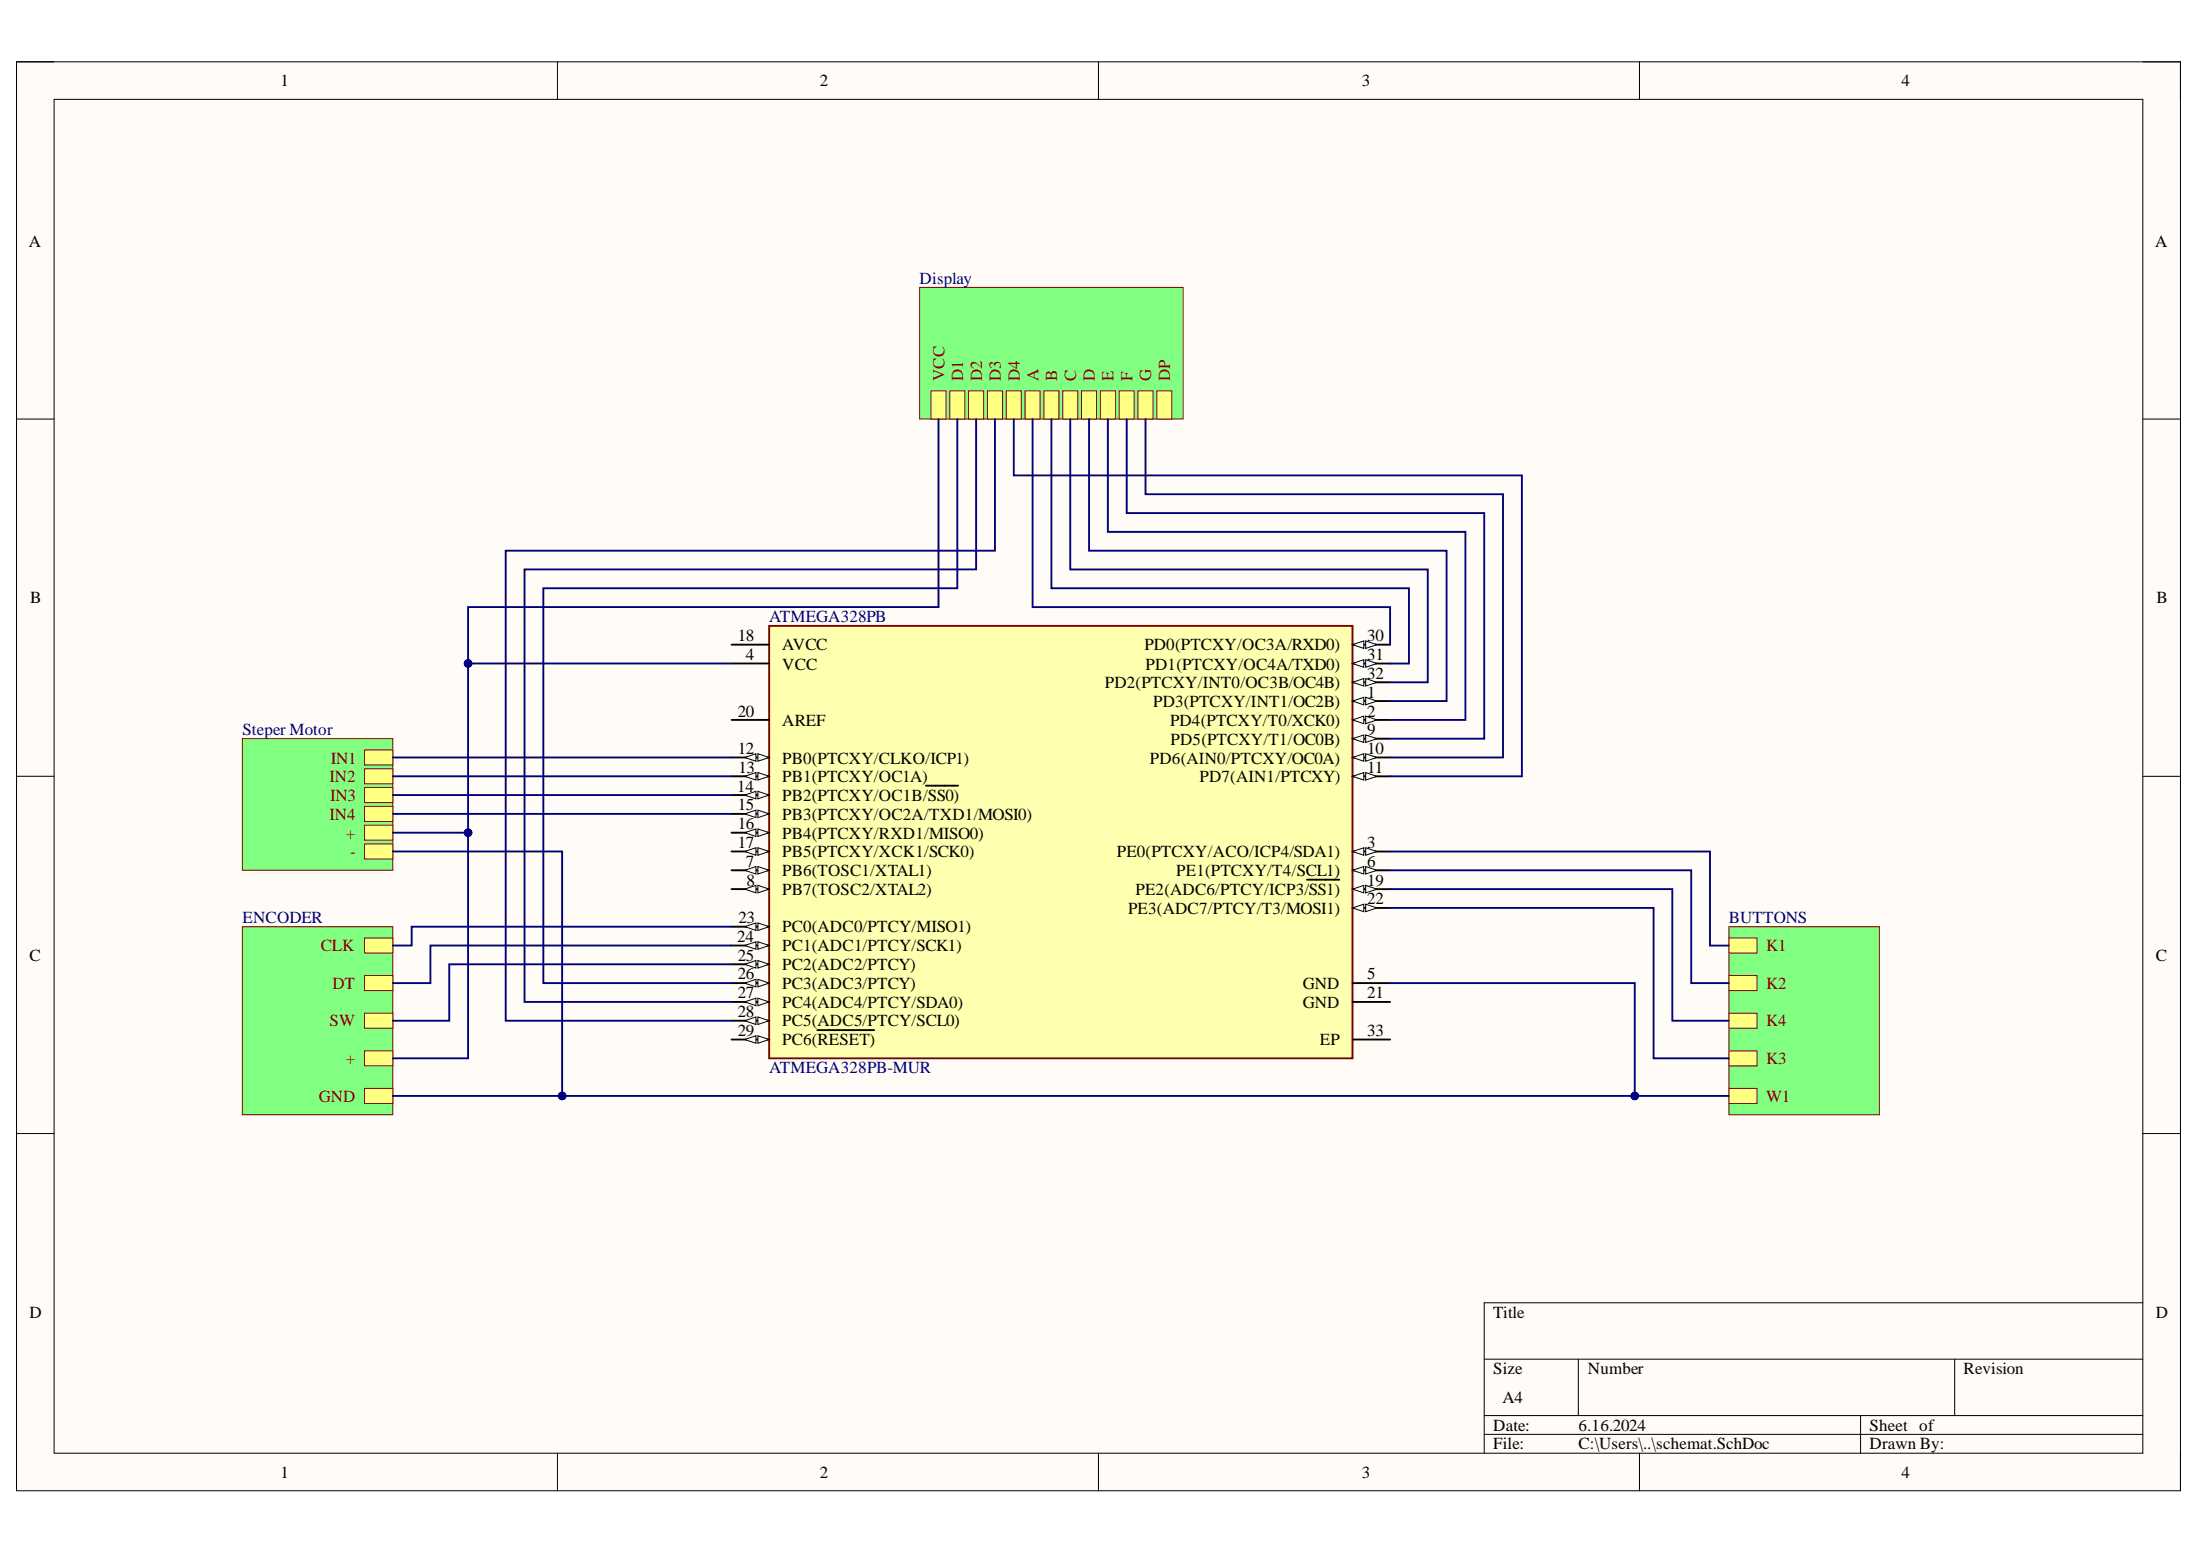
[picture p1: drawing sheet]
<svg xmlns="http://www.w3.org/2000/svg" width="297mm" height="210mm" viewBox="0 0 297 210" stroke-linecap="round" stroke-linejoin="round" font-family="sans-serif">
<path d="M2.2 8.3h292.2v192.9h-292.2z" fill-rule="evenodd" fill="#fffcf8"/>
<path d="M2.2 8.3h292.2v192.9h-292.2z" fill="none" stroke="#000" stroke-width=".14"/>
<path d="M7.3 13.4h282v182.8h-282z" fill-rule="evenodd" fill="#fffcf8"/>
<g fill="none" stroke="#000" stroke-width=".14">
<path d="M2.2 8.3h5.1M7.3 13.4h282v182.8h-282zM75.3 8.3v5.1M148.3 8.3v5.1M221.4 8.3v5.1M289.3 8.3h5.1v5.1M2.2 56.6h5.1M289.3 56.6h5.1M2.2 104.8h5.1M289.3 104.8h5.1M2.2 153h5.1M289.3 153h5.1"/>
<path d="M289.3 175.9h-88.9v20.3M75.3 196.2v5M148.3 196.2v5M200.4 183.5h88.9M200.4 191.1h88.9M200.4 193.6h88.9M213.1 183.5v7.6M221.4 196.2v5M251.2 191.1v5.1M263.9 183.5v7.6M294.4 196.2v5"/>
</g>
<path d="M103.8 84.5h78.8v58.4h-78.8z" fill-rule="evenodd" fill="#ffffb0"/>
<path d="M103.8 84.5h78.8v58.4h-78.8z" fill="none" stroke="#800000" stroke-width=".25"/>
<path d="M98.8 97.2h5M98.8 87h5M98.8 102.2h5" fill="none" stroke="#000" stroke-width=".25"/>
<path d="M102.3 101.7l1.5 .5-1.5 .6z" fill="#f8fcff"/>
<path d="M102.3 101.7l1.5 .5-1.5 .6z" fill="none" stroke="#000" stroke-width=".14"/>
<path d="M100.5 102.2l1.6-.5v1.1z" fill="#f8fcff"/>
<path d="M100.5 102.2l1.6-.5v1.1z" fill="none" stroke="#000" stroke-width=".14"/>
<path d="M98.8 104.8h5" fill="none" stroke="#000" stroke-width=".25"/>
<path d="M102.3 104.3l1.5 .5-1.5 .5z" fill="#f8fcff"/>
<path d="M102.3 104.3l1.5 .5-1.5 .5z" fill="none" stroke="#000" stroke-width=".14"/>
<path d="M100.5 104.8l1.6-.5v1z" fill="#f8fcff"/>
<path d="M100.5 104.8l1.6-.5v1z" fill="none" stroke="#000" stroke-width=".14"/>
<path d="M98.8 107.3h5" fill="none" stroke="#000" stroke-width=".25"/>
<path d="M102.3 106.8l1.5 .5-1.5 .5z" fill="#f8fcff"/>
<path d="M102.3 106.8l1.5 .5-1.5 .5z" fill="none" stroke="#000" stroke-width=".14"/>
<path d="M100.5 107.3l1.6-.5v1z" fill="#f8fcff"/>
<path d="M100.5 107.3l1.6-.5v1z" fill="none" stroke="#000" stroke-width=".14"/>
<path d="M98.8 109.9h5M125 106.1h4.4" fill="none" stroke="#000" stroke-width=".25"/>
<path d="M102.3 109.4l1.5 .5-1.5 .5z" fill="#f8fcff"/>
<path d="M102.3 109.4l1.5 .5-1.5 .5z" fill="none" stroke="#000" stroke-width=".14"/>
<path d="M100.5 109.9l1.6-.5v1z" fill="#f8fcff"/>
<path d="M100.5 109.9l1.6-.5v1z" fill="none" stroke="#000" stroke-width=".14"/>
<path d="M98.8 112.4h5" fill="none" stroke="#000" stroke-width=".25"/>
<path d="M102.3 111.9l1.5 .5-1.5 .5z" fill="#f8fcff"/>
<path d="M102.3 111.9l1.5 .5-1.5 .5z" fill="none" stroke="#000" stroke-width=".14"/>
<path d="M100.5 112.4l1.6-.5v1z" fill="#f8fcff"/>
<path d="M100.5 112.4l1.6-.5v1z" fill="none" stroke="#000" stroke-width=".14"/>
<path d="M98.8 114.9h5" fill="none" stroke="#000" stroke-width=".25"/>
<path d="M102.3 114.4l1.5 .5-1.5 .5z" fill="#f8fcff"/>
<path d="M102.3 114.4l1.5 .5-1.5 .5z" fill="none" stroke="#000" stroke-width=".14"/>
<path d="M100.5 114.9l1.6-.5v1z" fill="#f8fcff"/>
<path d="M100.5 114.9l1.6-.5v1z" fill="none" stroke="#000" stroke-width=".14"/>
<path d="M98.8 117.5h5" fill="none" stroke="#000" stroke-width=".25"/>
<path d="M102.3 117l1.5 .5-1.5 .5z" fill="#f8fcff"/>
<path d="M102.3 117l1.5 .5-1.5 .5z" fill="none" stroke="#000" stroke-width=".14"/>
<path d="M100.5 117.5l1.6-.5v1z" fill="#f8fcff"/>
<path d="M100.5 117.5l1.6-.5v1z" fill="none" stroke="#000" stroke-width=".14"/>
<path d="M98.8 120h5" fill="none" stroke="#000" stroke-width=".25"/>
<path d="M102.3 119.5l1.5 .5-1.5 .5z" fill="#f8fcff"/>
<path d="M102.3 119.5l1.5 .5-1.5 .5z" fill="none" stroke="#000" stroke-width=".14"/>
<path d="M100.5 120l1.6-.5v1z" fill="#f8fcff"/>
<path d="M100.5 120l1.6-.5v1z" fill="none" stroke="#000" stroke-width=".14"/>
<path d="M98.8 125.1h5" fill="none" stroke="#000" stroke-width=".25"/>
<path d="M102.3 124.6l1.5 .5-1.5 .5z" fill="#f8fcff"/>
<path d="M102.3 124.6l1.5 .5-1.5 .5z" fill="none" stroke="#000" stroke-width=".14"/>
<path d="M100.5 125.1l1.6-.5v1z" fill="#f8fcff"/>
<path d="M100.5 125.1l1.6-.5v1z" fill="none" stroke="#000" stroke-width=".14"/>
<path d="M98.8 127.6h5" fill="none" stroke="#000" stroke-width=".25"/>
<path d="M102.3 127.1l1.5 .5-1.5 .5z" fill="#f8fcff"/>
<path d="M102.3 127.1l1.5 .5-1.5 .5z" fill="none" stroke="#000" stroke-width=".14"/>
<path d="M100.5 127.6l1.6-.5v1z" fill="#f8fcff"/>
<path d="M100.5 127.6l1.6-.5v1z" fill="none" stroke="#000" stroke-width=".14"/>
<path d="M98.8 130.2h5" fill="none" stroke="#000" stroke-width=".25"/>
<path d="M102.3 129.7l1.5 .5-1.5 .5z" fill="#f8fcff"/>
<path d="M102.3 129.7l1.5 .5-1.5 .5z" fill="none" stroke="#000" stroke-width=".14"/>
<path d="M100.5 130.2l1.6-.5v1z" fill="#f8fcff"/>
<path d="M100.5 130.2l1.6-.5v1z" fill="none" stroke="#000" stroke-width=".14"/>
<path d="M98.8 132.7h5" fill="none" stroke="#000" stroke-width=".25"/>
<path d="M102.3 132.2l1.5 .5-1.5 .5z" fill="#f8fcff"/>
<path d="M102.3 132.2l1.5 .5-1.5 .5z" fill="none" stroke="#000" stroke-width=".14"/>
<path d="M100.5 132.7l1.6-.5v1z" fill="#f8fcff"/>
<path d="M100.5 132.7l1.6-.5v1z" fill="none" stroke="#000" stroke-width=".14"/>
<path d="M98.8 135.2h5" fill="none" stroke="#000" stroke-width=".25"/>
<path d="M102.3 134.7l1.5 .5-1.5 .6z" fill="#f8fcff"/>
<path d="M102.3 134.7l1.5 .5-1.5 .6z" fill="none" stroke="#000" stroke-width=".14"/>
<path d="M100.5 135.2l1.6-.5v1.1z" fill="#f8fcff"/>
<path d="M100.5 135.2l1.6-.5v1.1z" fill="none" stroke="#000" stroke-width=".14"/>
<path d="M98.8 137.8h5" fill="none" stroke="#000" stroke-width=".25"/>
<path d="M102.3 137.3l1.5 .5-1.5 .5z" fill="#f8fcff"/>
<path d="M102.3 137.3l1.5 .5-1.5 .5z" fill="none" stroke="#000" stroke-width=".14"/>
<path d="M100.5 137.8l1.6-.5v1z" fill="#f8fcff"/>
<path d="M100.5 137.8l1.6-.5v1z" fill="none" stroke="#000" stroke-width=".14"/>
<path d="M98.8 140.3h5" fill="none" stroke="#000" stroke-width=".25"/>
<path d="M102.3 139.8l1.5 .5-1.5 .5z" fill="#f8fcff"/>
<path d="M102.3 139.8l1.5 .5-1.5 .5z" fill="none" stroke="#000" stroke-width=".14"/>
<path d="M100.5 140.3l1.6-.5v1z" fill="#f8fcff"/>
<path d="M100.5 140.3l1.6-.5v1z" fill="none" stroke="#000" stroke-width=".14"/>
<path d="M98.8 89.6h5M182.6 87h5.1M110.3 139.1h7.7M182.6 132.7h5.1M182.6 135.3h5.1M182.6 140.3h5.1" fill="none" stroke="#000" stroke-width=".25"/>
<path d="M182.6 87l1.5-.5v1z" fill="#f8fcff"/>
<path d="M182.6 87l1.5-.5v1z" fill="none" stroke="#000" stroke-width=".14"/>
<path d="M184.4 86.5l1.5 .5-1.5 .5z" fill="#f8fcff"/>
<path d="M184.4 86.5l1.5 .5-1.5 .5z" fill="none" stroke="#000" stroke-width=".14"/>
<path d="M182.6 89.6h5.1" fill="none" stroke="#000" stroke-width=".25"/>
<path d="M182.6 89.6l1.5-.6v1.1z" fill="#f8fcff"/>
<path d="M182.6 89.6l1.5-.6v1.1z" fill="none" stroke="#000" stroke-width=".14"/>
<path d="M184.4 89l1.5 .6-1.5 .5z" fill="#f8fcff"/>
<path d="M184.4 89l1.5 .6-1.5 .5z" fill="none" stroke="#000" stroke-width=".14"/>
<path d="M182.6 92.1h5.1" fill="none" stroke="#000" stroke-width=".25"/>
<path d="M182.6 92.1l1.5-.5v1z" fill="#f8fcff"/>
<path d="M182.6 92.1l1.5-.5v1z" fill="none" stroke="#000" stroke-width=".14"/>
<path d="M184.4 91.6l1.5 .5-1.5 .5z" fill="#f8fcff"/>
<path d="M184.4 91.6l1.5 .5-1.5 .5z" fill="none" stroke="#000" stroke-width=".14"/>
<path d="M182.6 94.6h5.1" fill="none" stroke="#000" stroke-width=".25"/>
<path d="M182.6 94.6l1.5-.5v1z" fill="#f8fcff"/>
<path d="M182.6 94.6l1.5-.5v1z" fill="none" stroke="#000" stroke-width=".14"/>
<path d="M184.4 94.1l1.5 .5-1.5 .5z" fill="#f8fcff"/>
<path d="M184.4 94.1l1.5 .5-1.5 .5z" fill="none" stroke="#000" stroke-width=".14"/>
<path d="M182.6 97.2h5.1" fill="none" stroke="#000" stroke-width=".25"/>
<path d="M182.6 97.2l1.5-.5v1z" fill="#f8fcff"/>
<path d="M182.6 97.2l1.5-.5v1z" fill="none" stroke="#000" stroke-width=".14"/>
<path d="M184.4 96.7l1.5 .5-1.5 .5z" fill="#f8fcff"/>
<path d="M184.4 96.7l1.5 .5-1.5 .5z" fill="none" stroke="#000" stroke-width=".14"/>
<path d="M182.6 99.7h5.1" fill="none" stroke="#000" stroke-width=".25"/>
<path d="M182.6 99.7l1.5-.5v1z" fill="#f8fcff"/>
<path d="M182.6 99.7l1.5-.5v1z" fill="none" stroke="#000" stroke-width=".14"/>
<path d="M184.4 99.2l1.5 .5-1.5 .5z" fill="#f8fcff"/>
<path d="M184.4 99.2l1.5 .5-1.5 .5z" fill="none" stroke="#000" stroke-width=".14"/>
<path d="M182.6 102.2h5.1" fill="none" stroke="#000" stroke-width=".25"/>
<path d="M182.6 102.2l1.5-.5v1.1z" fill="#f8fcff"/>
<path d="M182.6 102.2l1.5-.5v1.1z" fill="none" stroke="#000" stroke-width=".14"/>
<path d="M184.4 101.7l1.5 .5-1.5 .6z" fill="#f8fcff"/>
<path d="M184.4 101.7l1.5 .5-1.5 .6z" fill="none" stroke="#000" stroke-width=".14"/>
<path d="M182.6 104.8h5.1" fill="none" stroke="#000" stroke-width=".25"/>
<path d="M182.6 104.8l1.5-.5v1z" fill="#f8fcff"/>
<path d="M182.6 104.8l1.5-.5v1z" fill="none" stroke="#000" stroke-width=".14"/>
<path d="M184.4 104.3l1.5 .5-1.5 .5z" fill="#f8fcff"/>
<path d="M184.4 104.3l1.5 .5-1.5 .5z" fill="none" stroke="#000" stroke-width=".14"/>
<path d="M182.6 114.9h5.1" fill="none" stroke="#000" stroke-width=".25"/>
<path d="M182.6 114.9l1.5-.5v1z" fill="#f8fcff"/>
<path d="M182.6 114.9l1.5-.5v1z" fill="none" stroke="#000" stroke-width=".14"/>
<path d="M184.4 114.4l1.5 .5-1.5 .5z" fill="#f8fcff"/>
<path d="M184.4 114.4l1.5 .5-1.5 .5z" fill="none" stroke="#000" stroke-width=".14"/>
<path d="M182.6 117.5h5.1" fill="none" stroke="#000" stroke-width=".25"/>
<path d="M182.6 117.5l1.5-.5v1z" fill="#f8fcff"/>
<path d="M182.6 117.5l1.5-.5v1z" fill="none" stroke="#000" stroke-width=".14"/>
<path d="M184.4 117l1.5 .5-1.5 .5z" fill="#f8fcff"/>
<path d="M184.4 117l1.5 .5-1.5 .5z" fill="none" stroke="#000" stroke-width=".14"/>
<path d="M182.6 120h5.1" fill="none" stroke="#000" stroke-width=".25"/>
<path d="M182.6 120l1.5-.5v1z" fill="#f8fcff"/>
<path d="M182.6 120l1.5-.5v1z" fill="none" stroke="#000" stroke-width=".14"/>
<path d="M184.4 119.5l1.5 .5-1.5 .5z" fill="#f8fcff"/>
<path d="M184.4 119.5l1.5 .5-1.5 .5z" fill="none" stroke="#000" stroke-width=".14"/>
<path d="M176.5 118.7h4.3M182.6 122.6h5.1" fill="none" stroke="#000" stroke-width=".25"/>
<path d="M182.6 122.6l1.5-.6v1.1z" fill="#f8fcff"/>
<path d="M182.6 122.6l1.5-.6v1.1z" fill="none" stroke="#000" stroke-width=".14"/>
<path d="M184.4 122l1.5 .6-1.5 .5z" fill="#f8fcff"/>
<path d="M184.4 122l1.5 .6-1.5 .5z" fill="none" stroke="#000" stroke-width=".14"/>
<path d="M32.7 125.1h20.3v25.4h-20.3z" fill-rule="evenodd" fill="#80ff80"/>
<path d="M32.7 125.1h20.3v25.4h-20.3z" fill="none" stroke="#800000" stroke-width=".14"/>
<path d="M49.2 126.6h3.8v2h-3.8z" fill-rule="evenodd" fill="#ffff80"/>
<path d="M49.2 126.6h3.8v2h-3.8z" fill="none" stroke="#800000" stroke-width=".14"/>
<path d="M49.2 131.7h3.8v2h-3.8z" fill-rule="evenodd" fill="#ffff80"/>
<path d="M49.2 131.7h3.8v2h-3.8z" fill="none" stroke="#800000" stroke-width=".14"/>
<path d="M49.2 136.8h3.8v2h-3.8z" fill-rule="evenodd" fill="#ffff80"/>
<path d="M49.2 136.8h3.8v2h-3.8z" fill="none" stroke="#800000" stroke-width=".14"/>
<path d="M49.2 141.8h3.8v2.1h-3.8z" fill-rule="evenodd" fill="#ffff80"/>
<path d="M49.2 141.8h3.8v2.1h-3.8z" fill="none" stroke="#800000" stroke-width=".14"/>
<path d="M49.2 146.9h3.8v2h-3.8z" fill-rule="evenodd" fill="#ffff80"/>
<path d="M49.2 146.9h3.8v2h-3.8z" fill="none" stroke="#800000" stroke-width=".14"/>
<path d="M233.4 125.1h20.3v25.4h-20.3z" fill-rule="evenodd" fill="#80ff80"/>
<path d="M233.4 125.1h20.3v25.4h-20.3z" fill="none" stroke="#800000" stroke-width=".14"/>
<path d="M233.4 136.8h3.8v2h-3.8z" fill-rule="evenodd" fill="#ffff80"/>
<path d="M233.4 136.8h3.8v2h-3.8z" fill="none" stroke="#800000" stroke-width=".14"/>
<path d="M233.4 141.9h3.8v2h-3.8z" fill-rule="evenodd" fill="#ffff80"/>
<path d="M233.4 141.9h3.8v2h-3.8z" fill="none" stroke="#800000" stroke-width=".14"/>
<path d="M233.4 131.7h3.8v2h-3.8z" fill-rule="evenodd" fill="#ffff80"/>
<path d="M233.4 131.7h3.8v2h-3.8z" fill="none" stroke="#800000" stroke-width=".14"/>
<path d="M233.4 126.6h3.8v2.1h-3.8z" fill-rule="evenodd" fill="#ffff80"/>
<path d="M233.4 126.6h3.8v2.1h-3.8z" fill="none" stroke="#800000" stroke-width=".14"/>
<path d="M233.4 146.9h3.8v2h-3.8z" fill-rule="evenodd" fill="#ffff80"/>
<path d="M233.4 146.9h3.8v2h-3.8z" fill="none" stroke="#800000" stroke-width=".14"/>
<path d="M124.2 38.8h35.5v17.8h-35.5z" fill-rule="evenodd" fill="#80ff80"/>
<path d="M124.2 38.8h35.5v17.8h-35.5z" fill="none" stroke="#800000" stroke-width=".14"/>
<path d="M125.7 52.8h2v3.8h-2z" fill-rule="evenodd" fill="#ffff80"/>
<path d="M125.7 52.8h2v3.8h-2z" fill="none" stroke="#800000" stroke-width=".14"/>
<path d="M128.2 52.8h2.1v3.8h-2.1z" fill-rule="evenodd" fill="#ffff80"/>
<path d="M128.2 52.8h2.1v3.8h-2.1z" fill="none" stroke="#800000" stroke-width=".14"/>
<path d="M130.8 52.8h2v3.8h-2z" fill-rule="evenodd" fill="#ffff80"/>
<path d="M130.8 52.8h2v3.8h-2z" fill="none" stroke="#800000" stroke-width=".14"/>
<path d="M133.3 52.8h2.1v3.8h-2.1z" fill-rule="evenodd" fill="#ffff80"/>
<path d="M133.3 52.8h2.1v3.8h-2.1z" fill="none" stroke="#800000" stroke-width=".14"/>
<path d="M135.9 52.8h2v3.8h-2z" fill-rule="evenodd" fill="#ffff80"/>
<path d="M135.9 52.8h2v3.8h-2z" fill="none" stroke="#800000" stroke-width=".14"/>
<path d="M138.4 52.8h2v3.8h-2z" fill-rule="evenodd" fill="#ffff80"/>
<path d="M138.4 52.8h2v3.8h-2z" fill="none" stroke="#800000" stroke-width=".14"/>
<path d="M140.9 52.8h2.1v3.8h-2.1z" fill-rule="evenodd" fill="#ffff80"/>
<path d="M140.9 52.8h2.1v3.8h-2.1z" fill="none" stroke="#800000" stroke-width=".14"/>
<path d="M143.5 52.8h2v3.8h-2z" fill-rule="evenodd" fill="#ffff80"/>
<path d="M143.5 52.8h2v3.8h-2z" fill="none" stroke="#800000" stroke-width=".14"/>
<path d="M146 52.8h2.1v3.8h-2.1z" fill-rule="evenodd" fill="#ffff80"/>
<path d="M146 52.8h2.1v3.8h-2.1z" fill="none" stroke="#800000" stroke-width=".14"/>
<path d="M148.6 52.8h2v3.8h-2z" fill-rule="evenodd" fill="#ffff80"/>
<path d="M148.6 52.8h2v3.8h-2z" fill="none" stroke="#800000" stroke-width=".14"/>
<path d="M151.1 52.8h2v3.8h-2z" fill-rule="evenodd" fill="#ffff80"/>
<path d="M151.1 52.8h2v3.8h-2z" fill="none" stroke="#800000" stroke-width=".14"/>
<path d="M153.6 52.8h2.1v3.8h-2.1z" fill-rule="evenodd" fill="#ffff80"/>
<path d="M153.6 52.8h2.1v3.8h-2.1z" fill="none" stroke="#800000" stroke-width=".14"/>
<path d="M156.2 52.8h2v3.8h-2z" fill-rule="evenodd" fill="#ffff80"/>
<path d="M156.2 52.8h2v3.8h-2z" fill="none" stroke="#800000" stroke-width=".14"/>
<path d="M32.7 99.7h20.3v17.8h-20.3z" fill-rule="evenodd" fill="#80ff80"/>
<path d="M32.7 99.7h20.3v17.8h-20.3z" fill="none" stroke="#800000" stroke-width=".14"/>
<path d="M49.2 101.2h3.8v2.1h-3.8z" fill-rule="evenodd" fill="#ffff80"/>
<path d="M49.2 101.2h3.8v2.1h-3.8z" fill="none" stroke="#800000" stroke-width=".14"/>
<path d="M49.2 103.8h3.8v2h-3.8z" fill-rule="evenodd" fill="#ffff80"/>
<path d="M49.2 103.8h3.8v2h-3.8z" fill="none" stroke="#800000" stroke-width=".14"/>
<path d="M49.2 106.3h3.8v2h-3.8z" fill-rule="evenodd" fill="#ffff80"/>
<path d="M49.2 106.3h3.8v2h-3.8z" fill="none" stroke="#800000" stroke-width=".14"/>
<path d="M49.2 108.8h3.8v2.1h-3.8z" fill-rule="evenodd" fill="#ffff80"/>
<path d="M49.2 108.8h3.8v2.1h-3.8z" fill="none" stroke="#800000" stroke-width=".14"/>
<path d="M49.2 111.4h3.8v2h-3.8z" fill-rule="evenodd" fill="#ffff80"/>
<path d="M49.2 111.4h3.8v2h-3.8z" fill="none" stroke="#800000" stroke-width=".14"/>
<path d="M49.2 113.9h3.8v2.1h-3.8z" fill-rule="evenodd" fill="#ffff80"/>
<path d="M49.2 113.9h3.8v2.1h-3.8z" fill="none" stroke="#800000" stroke-width=".14"/>
<path d="M187.7 114.9h43.2v12.7h2.5M187.7 117.5h40.6v15.2h5.1M187.7 120h38.1v17.8h7.6M187.7 122.6h35.6v20.3h10.1M187.7 132.7h33v15.2h12.7" fill="none" stroke="#000080" stroke-width=".25"/>
<circle cx="220.7" cy="147.9" r=".51" fill="#000080"/>
<circle cx="220.7" cy="147.9" r=".51" fill="none" stroke="#000080" stroke-width=".14"/>
<path d="M98.8 125.1h-43.2v2.5h-2.6M98.8 127.6h-40.7v5.1h-5.1M98.8 130.2h-38.1v7.6h-7.7M53 147.9h167.7" fill="none" stroke="#000080" stroke-width=".25"/>
<circle cx="75.9" cy="147.9" r=".51" fill="#000080"/>
<circle cx="75.9" cy="147.9" r=".51" fill="none" stroke="#000080" stroke-width=".14"/>
<circle cx="220.7" cy="147.9" r=".51" fill="#000080"/>
<circle cx="220.7" cy="147.9" r=".51" fill="none" stroke="#000080" stroke-width=".14"/>
<path d="M98.8 89.6h-35.6v53.3h-10.2" fill="none" stroke="#000080" stroke-width=".25"/>
<circle cx="63.2" cy="112.4" r=".51" fill="#000080"/>
<circle cx="63.2" cy="112.4" r=".51" fill="none" stroke="#000080" stroke-width=".14"/>
<circle cx="63.2" cy="89.6" r=".51" fill="#000080"/>
<circle cx="63.2" cy="89.6" r=".51" fill="none" stroke="#000080" stroke-width=".14"/>
<path d="M126.7 56.6v25.3h-63.5v7.7" fill="none" stroke="#000080" stroke-width=".25"/>
<circle cx="63.2" cy="89.6" r=".51" fill="#000080"/>
<circle cx="63.2" cy="89.6" r=".51" fill="none" stroke="#000080" stroke-width=".14"/>
<g fill="none" stroke="#000080" stroke-width=".25">
<path d="M129.3 56.6v22.8h-55.9v53.3h25.4M131.8 56.6v20.3h-61v58.3h28M134.3 56.6v17.7h-66v63.5h30.5M136.9 56.6v7.6h68.6v40.6h-17.8M139.4 56.6v25.4h48.3v5M142 56.6v22.8h48.2v10.2h-2.5M144.5 56.6v20.3h48.3v15.2h-5.1M147 56.6v17.7h48.3v20.3h-7.6M149.6 56.6v15.2h48.3v25.4h-10.2M152.1 56.6v12.7h48.3v30.4h-12.7M154.7 56.6v10.1h48.2v35.5h-15.2M53 102.2h45.8"/>
<path d="M53 104.8h45.8M53 107.3h45.8M53 109.9h45.8M53 112.4h10.2"/>
</g>
<circle cx="63.2" cy="112.4" r=".51" fill="#000080"/>
<circle cx="63.2" cy="112.4" r=".51" fill="none" stroke="#000080" stroke-width=".14"/>
<path d="M53 114.9h22.9v33" fill="none" stroke="#000080" stroke-width=".25"/>
<circle cx="75.9" cy="147.9" r=".51" fill="#000080"/>
<circle cx="75.9" cy="147.9" r=".51" fill="none" stroke="#000080" stroke-width=".14"/>
<g font-size="2.3">
<text x="37.9" y="11.6">1</text>
<text x="110.7" y="11.6">2</text>
<text x="183.9" y="11.6">3</text>
<text x="256.7" y="11.6">4</text>
<text x="3.9" y="33.3">A</text>
<text x="291" y="33.3">A</text>
<text x="4.1" y="81.4">B</text>
<text x="291.2" y="81.4">B</text>
<text x="99.6" y="86.5">18</text>
<text x="100.7" y="89.1">4</text>
<text x="105.6" y="87.8">AVCC</text>
<text x="154.5" y="87.8">PD0(PTCXY/OC3A/RXD0)</text>
<text x="184.6" y="86.5">30</text>
<text x="184.6" y="89.1">31</text>
<text x="105.6" y="90.4">VCC</text>
<text x="149.2" y="92.9">PD2(PTCXY/INT0/OC3B/OC4B)</text>
<text x="154.7" y="90.4">PD1(PTCXY/OC4A/TXD0)</text>
<text x="155.7" y="95.5">PD3(PTCXY/INT1/OC2B)</text>
<text x="184.6" y="91.7">32</text>
<text x="184.6" y="94.2">1</text>
<text x="99.6" y="96.7">20</text>
<text x="99.6" y="101.8">12</text>
<text x="105.6" y="98">AREF</text>
<text x="158" y="98">PD4(PTCXY/T0/XCK0)</text>
<text x="158.1" y="100.5">PD5(PTCXY/T1/OC0B)</text>
<text x="184.6" y="96.7">2</text>
<text x="184.6" y="99.3">9</text>
<text x="184.6" y="101.8">10</text>
<text x="99.5" y="106.9">14</text>
<text x="99.7" y="104.3">13</text>
<text x="105.6" y="103.1">PB0(PTCXY/CLKO/ICP1)</text>
<text x="105.6" y="105.6">PB1(PTCXY/OC1A)</text>
<text x="155.3" y="103.1">PD6(AIN0/PTCXY/OC0A)</text>
<text x="161.9" y="105.6">PD7(AIN1/PTCXY)</text>
<text x="184.6" y="104.3">11</text>
<text x="99.6" y="109.4">15</text>
<text x="99.6" y="111.9">16</text>
<text x="105.6" y="108.1">PB2(PTCXY/OC1B/SS0)</text>
<text x="105.6" y="110.7">PB3(PTCXY/OC2A/TXD1/MOSI0)</text>
<text x="105.6" y="113.2">PB4(PTCXY/RXD1/MISO0)</text>
<text x="99.6" y="114.5">17</text>
<text x="100.7" y="117">7</text>
<text x="100.8" y="119.5">8</text>
<text x="105.6" y="115.7">PB5(PTCXY/XCK1/SCK0)</text>
<text x="105.6" y="118.3">PB6(TOSC1/XTAL1)</text>
<text x="150.8" y="115.7">PE0(PTCXY/ACO/ICP4/SDA1)</text>
<text x="158.8" y="118.3">PE1(PTCXY/T4/SCL1)</text>
<text x="184.6" y="114.5">3</text>
<text x="184.6" y="117">6</text>
<text x="184.6" y="119.5">19</text>
<text x="99.7" y="124.6">23</text>
<text x="105.6" y="120.8">PB7(TOSC2/XTAL2)</text>
<text x="105.6" y="125.9">PC0(ADC0/PTCY/MISO1)</text>
<text x="152.3" y="123.3">PE3(ADC7/PTCY/T3/MOSI1)</text>
<text x="153.3" y="120.8">PE2(ADC6/PTCY/ICP3/SS1)</text>
<text x="184.6" y="122.1">22</text>
<text x="4" y="129.7">C</text>
<text x="99.5" y="127.1">24</text>
<text x="99.6" y="129.7">25</text>
<text x="105.6" y="128.4">PC1(ADC1/PTCY/SCK1)</text>
<text x="105.6" y="130.9">PC2(ADC2/PTCY)</text>
<text x="291.1" y="129.7">C</text>
<text x="99.6" y="132.2">26</text>
<text x="99.6" y="134.7">27</text>
<text x="99.6" y="137.3">28</text>
<text x="105.6" y="133.5">PC3(ADC3/PTCY)</text>
<text x="105.6" y="136">PC4(ADC4/PTCY/SDA0)</text>
<text x="175.9" y="133.5">GND</text>
<text x="175.9" y="136">GND</text>
<text x="184.6" y="132.2">5</text>
<text x="184.6" y="134.7">21</text>
<text x="99.6" y="139.8">29</text>
<text x="105.6" y="138.5">PC5(ADC5/PTCY/SCL0)</text>
<text x="105.6" y="141.1">PC6(RESET)</text>
<text x="178.2" y="141.1">EP</text>
<text x="184.6" y="139.8">33</text>
<text x="4" y="177.9">D</text>
<text x="201.6" y="177.9">Title</text>
<text x="291.1" y="177.9">D</text>
<text x="201.6" y="185.5">Size</text>
<text x="214.4" y="185.5">Number</text>
<text x="265.1" y="185.5">Revision</text>
<text x="202.9" y="189.3">A4</text>
<text x="201.6" y="193.1">Date:</text>
<text x="201.6" y="195.7">File:</text>
<text x="213.1" y="193.1">6.16.2024</text>
<text x="213.1" y="195.7">C:\Users\..\schemat.SchDoc</text>
<text x="252.4" y="193.1">Sheet of</text>
<text x="252.4" y="195.7">Drawn By:</text>
<text x="37.9" y="199.5">1</text>
<text x="110.7" y="199.5">2</text>
<text x="183.9" y="199.5">3</text>
<text x="256.7" y="199.5">4</text>
</g>
<g font-size="2.3" fill="#000080">
<text x="124.1" y="38.3">Display</text>
<text x="103.8" y="84">ATMEGA328PB</text>
<text x="32.7" y="99.3">Steper Motor</text>
<text x="32.7" y="124.6">ENCODER</text>
<text x="233.4" y="124.6">BUTTONS</text>
<text x="103.8" y="144.9">ATMEGA328PB-MUR</text>
</g>
<g font-size="2.3" fill="#800000">
<text x="127.5" y="51.4" transform="rotate(-90 127.5 51.4)">VCC</text>
<text x="130.1" y="51.4" transform="rotate(-90 130.1 51.4)">D1</text>
<text x="132.6" y="51.4" transform="rotate(-90 132.6 51.4)">D2</text>
<text x="135.1" y="51.4" transform="rotate(-90 135.1 51.4)">D3</text>
<text x="137.7" y="51.4" transform="rotate(-90 137.7 51.4)">D4</text>
<text x="140.2" y="51.4" transform="rotate(-90 140.2 51.4)">A</text>
<text x="142.8" y="51.4" transform="rotate(-90 142.8 51.4)">B</text>
<text x="145.3" y="51.4" transform="rotate(-90 145.3 51.4)">C</text>
<text x="147.8" y="51.4" transform="rotate(-90 147.8 51.4)">D</text>
<text x="150.4" y="51.4" transform="rotate(-90 150.4 51.4)">E</text>
<text x="152.9" y="51.4" transform="rotate(-90 152.9 51.4)">F</text>
<text x="155.4" y="51.4" transform="rotate(-90 155.4 51.4)">G</text>
<text x="158" y="51.4" transform="rotate(-90 158 51.4)">DP</text>
<text x="44.5" y="105.6">IN2</text>
<text x="44.7" y="103.1">IN1</text>
<text x="44.5" y="110.7">IN4</text>
<text x="44.6" y="108.1">IN3</text>
<text x="46.7" y="113.2">+</text>
<text x="47.3" y="115.7">-</text>
<text x="43.3" y="128.4">CLK</text>
<text x="238.5" y="128.4">K1</text>
<text x="44.9" y="133.5">DT</text>
<text x="238.5" y="133.5">K2</text>
<text x="44.5" y="138.5">SW</text>
<text x="46.7" y="143.6">+</text>
<text x="238.5" y="138.5">K4</text>
<text x="238.5" y="143.6">K3</text>
<text x="43" y="148.8">GND</text>
<text x="238.5" y="148.8">W1</text>
</g>
</svg>
